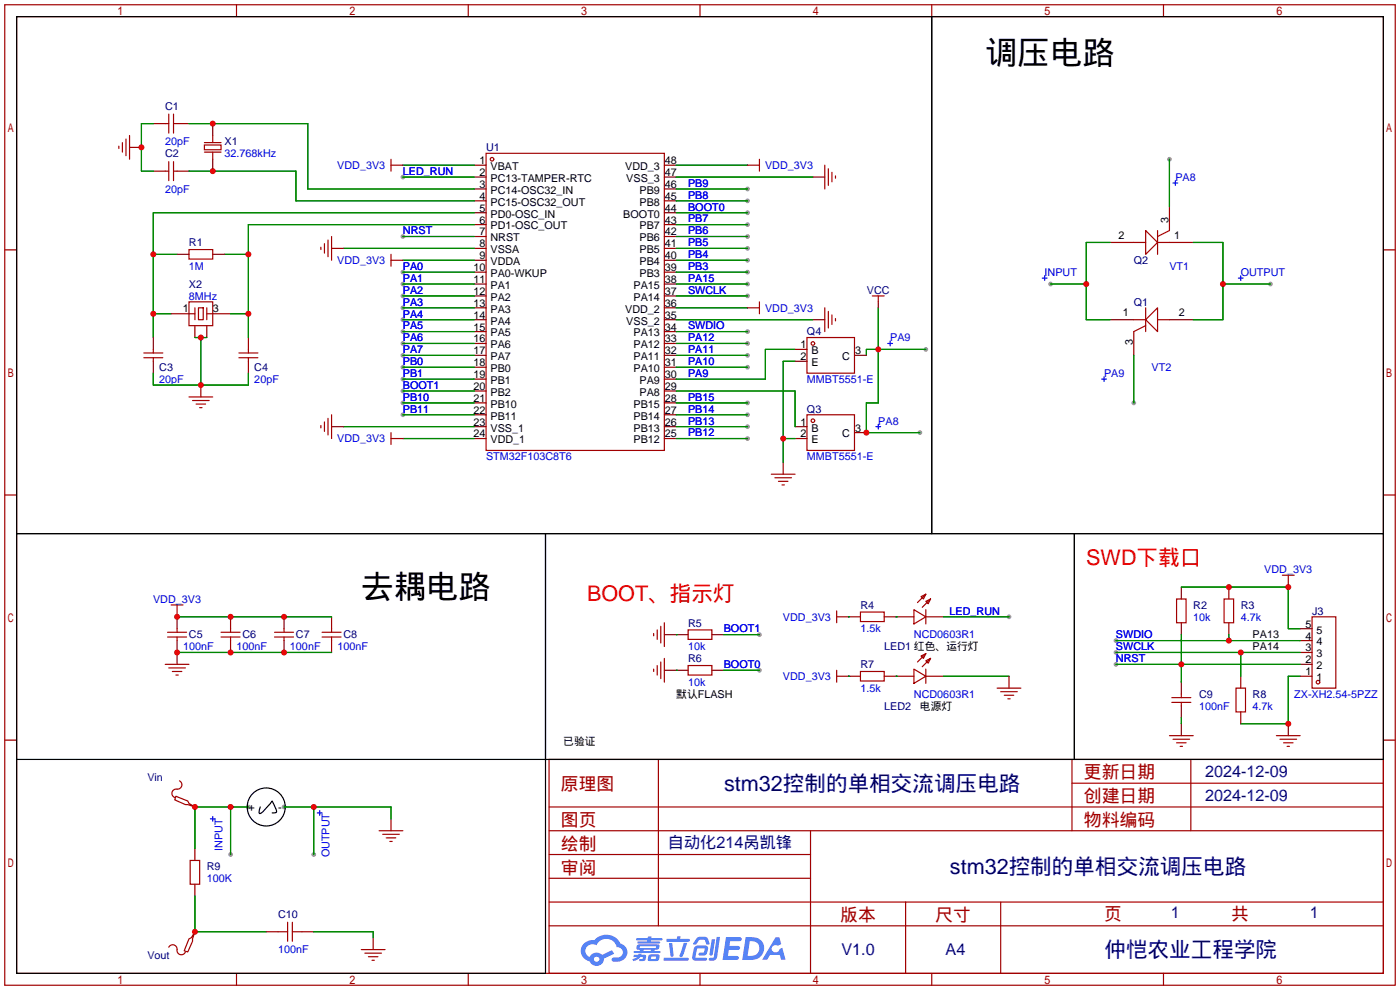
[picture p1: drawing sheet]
<svg xmlns="http://www.w3.org/2000/svg" width="299mm" height="212mm" viewBox="0 0 299 212" stroke-linecap="round" stroke-linejoin="round" font-family="sans-serif">
<g fill="#999">
<circle cx="162.3" cy="143.3" r=".51"/>
<circle cx="162.3" cy="135.6" r=".51"/>
<circle cx="215.6" cy="131.8" r=".51"/>
<circle cx="86.1" cy="83.6" r=".51"/>
<circle cx="86.1" cy="81" r=".51"/>
<circle cx="86.1" cy="78.5" r=".51"/>
<circle cx="86.1" cy="75.9" r=".51"/>
<circle cx="86.1" cy="73.4" r=".51"/>
<circle cx="86.1" cy="70.9" r=".51"/>
<circle cx="86.1" cy="68.3" r=".51"/>
<circle cx="86.1" cy="65.8" r=".51"/>
<circle cx="86.1" cy="63.2" r=".51"/>
<circle cx="86.1" cy="60.7" r=".51"/>
<circle cx="86.1" cy="58.2" r=".51"/>
<circle cx="86.1" cy="50.5" r=".51"/>
<circle cx="86.1" cy="37.8" r=".51"/>
<circle cx="86.1" cy="88.6" r=".51"/>
<circle cx="86.1" cy="86.1" r=".51"/>
<circle cx="159.8" cy="93.7" r=".51"/>
<circle cx="159.8" cy="91.2" r=".51"/>
<circle cx="159.8" cy="88.6" r=".51"/>
<circle cx="159.8" cy="86.1" r=".51"/>
<circle cx="159.8" cy="78.5" r=".51"/>
<circle cx="159.8" cy="75.9" r=".51"/>
<circle cx="159.8" cy="73.4" r=".51"/>
<circle cx="159.8" cy="70.9" r=".51"/>
<circle cx="159.8" cy="63.2" r=".51"/>
<circle cx="159.8" cy="60.7" r=".51"/>
<circle cx="159.8" cy="58.2" r=".51"/>
<circle cx="159.8" cy="55.6" r=".51"/>
<circle cx="159.8" cy="53.1" r=".51"/>
<circle cx="159.8" cy="50.5" r=".51"/>
<circle cx="159.8" cy="48" r=".51"/>
<circle cx="159.8" cy="45.5" r=".51"/>
<circle cx="159.8" cy="42.9" r=".51"/>
<circle cx="159.8" cy="40.4" r=".51"/>
<circle cx="238.5" cy="142" r=".51"/>
<circle cx="238.5" cy="139.4" r=".51"/>
<circle cx="238.5" cy="136.9" r=".51"/>
<circle cx="249.9" cy="34" r=".51"/>
<circle cx="242.3" cy="86.1" r=".51"/>
<circle cx="271.5" cy="60.7" r=".51"/>
<circle cx="224.5" cy="60.7" r=".51"/>
<circle cx="197.9" cy="74.7" r=".51"/>
<circle cx="196.6" cy="92.5" r=".51"/>
<circle cx="49.3" cy="182.6" r=".51"/>
<circle cx="53.1" cy="172.5" r=".51"/>
<circle cx="67.1" cy="182.6" r=".51"/>
<circle cx="60.7" cy="172.5" r=".51"/>
</g>
<g fill="none" stroke="#a10000" stroke-width=".25">
<path d="M1 1h297.2v209.6h-297.2zM3.6 3.6h292.1v204.4h-292.1zM50.5 1v2.6M100.1 1v2.6M149.6 1v2.6M199.1 1v2.6M248.7 1v2.6M1 53.4h2.6M295.7 53.4h2.5M1 105.8h2.6M295.7 105.8h2.5M1 158.2h2.6"/>
<path d="M295.7 158.2h2.5M117.3 162.3h178.4v45.7h-178.4zM117.3 177.5h178.4M117.3 172.5h178.4M140.7 162.3v35.6M173.2 177.5v30.5M229.1 162.3v15.2M229.1 167.4h66.6M254.5 162.3v15.2M117.3 182.6h55.9M117.3 197.9h178.4M117.3 192.8h178.4"/>
<path d="M117.3 187.7h55.9M193.5 192.8v15.2M213.9 192.8v15.2M50.5 208v2.6M100.1 208v2.6M149.6 208v2.6M199.1 208v2.6M248.7 208v2.6"/>
</g>
<g fill="#5487ff">
<path d="M155.2 200.3h2.6a.48 .48 0 0 1 .7 .4 .48 .48 0 0 1-.6 .4h-1.8l-.2 1.1h1.9a.43 .43 0 0 1 .4 .4 .43 .43 0 0 1-.5 .4h-1.9l-.2 1.3h1.7a.45 .45 0 0 1 .5 .2 .45 .45 0 0 1-.1 .6h-3.3z"/>
<path d="M165.7 200.3h.9l.4 1.5-.8 .3a.84 .84 0 0 0-1.2 .3 .84 .84 0 0 0 .4 1.1 .84 .84 0 0 0 1.1-.4l.1-.2 .6-.3 .7 2.5h-1l-.2-1h-2.1l-.6 1h-1.1z"/>
<path d="M152.1 200.8h.7l-.5 3.1a.36 .36 0 0 1-.3 .3 .36 .36 0 0 1-.4-.3z"/>
<path d="M153.2 200.2h.7l-.6 4.3a1.13 1.13 0 0 1-1.8 .6l.2-.4h.7l.2-.2z"/>
<path d="M148.9 200.6l.6-.4h1a.77 .77 0 0 1 .9 .5l.3 1-.2 .2h-.5l-.3-.9-.2-.2-1 .1-.7 1-.6-.1-.1-.2z"/>
<path d="M148.4 202.4l.6-.3h1.7a.81 .81 0 0 1 .7 .5 .81 .81 0 0 1-.2 .8 .81 .81 0 0 1-.9 .8h-.7a.32 .32 0 0 1-.3-.3 .32 .32 0 0 1 .4-.3h.7l.2-.9-1.6 .1-.4 1.8 2.2 .1a.32 .32 0 0 1 .3 .4 .32 .32 0 0 1-.4 .2h-2.2l-.5-.3-.1-.5z"/>
<path d="M141.9 204.7h5a.33 .33 0 0 1 .3 .3 .33 .33 0 0 1-.3 .3h-4.9l-.2-.1z"/>
<path d="M146.1 201.5h.8l-.7 2a.98 .98 0 0 1-.7 1.1l-.3-.3z"/>
<path d="M143 201.6h.7l.3 2.5a.34 .34 0 0 1-.3 .4 .34 .34 0 0 1-.4-.3z"/>
<path d="M142.5 200.7h2.1l.3-.6h.6l-.1 .6h1.7a.32 .32 0 0 1 .4 .3 .32 .32 0 0 1-.4 .3h-4.5l-.2-.2z"/>
<path d="M135.5 204.1h.9l.1-.3h.6v.3h.8a.82 .82 0 0 1-.5 1.3h-.8v-.4l.7-.1 .1-.3a.68 .68 0 0 0-1 .4l-1.1 .4-.1-.4 .9-.5h-.7z"/>
<path d="M136 200.5h2.4l.1-.3h.7v.3h2.2l.2 .3-.2 .2h-2.3v.2h1.8l.2 .3-.2 .1h-4.5l-.1-.4h2l.1-.2h-2.3l-.1-.2z"/>
<path d="M159.4 200.3l-.8 4.9h1.7a2.5 2.5 0 0 0 3-2.5 2.5 2.5 0 0 0-3.1-2.4zM160.3 201.1a1.61 1.61 0 0 1 2 1.5 1.61 1.61 0 0 1-1.8 1.7h-.7z"/>
<path d="M136.2 202a.55 .55 0 0 0-.2 .8 .55 .55 0 0 0 .7 .2l.1 .3h-1.3v.3l5.4 .1 .3-.2-.2-.2h-1.2l.2-.3a.7 .7 0 0 0 .8-.3 .7 .7 0 0 0 0-.8l-4.2-.1zM136.8 202.3l3.3-.1 .1 .1-.2 .3h-3.2zM137.5 203h1.7l-.2 .3h-1.4z"/>
<path d="M138.6 204.2a1.05 1.05 0 0 0 0 1.2 2.91 2.91 0 0 0 2.2-.2 .98 .98 0 0 0 0-1.2h-1.6zM139.2 204.5l.9-.1 .1 .4-.2 .2-.8-.1z"/>
<path d="M124.9 201.6a2.23 2.23 0 0 0-.7 2.3 2.23 2.23 0 0 0 1.8 1.6 1.58 1.58 0 0 0 1.8 .9 1.58 1.58 0 0 0 1.3-1.5l2.2-1.1-.5-.7-2.1 1a1.65 1.65 0 0 0-2.7 .4 1.45 1.45 0 0 1-.8-1.9 1.45 1.45 0 0 1 2-.7l.3 .1a2.3 2.3 0 0 1 2.3-1.3 2.3 2.3 0 0 1 2 1.7 1.12 1.12 0 0 1 1.3 1 1.12 1.12 0 0 1-1.1 1.2h-.7a.45 .45 0 0 0-.6 .4 .45 .45 0 0 0 .5 .5 2.21 2.21 0 0 0 2.2-.5 2.21 2.21 0 0 0 .5-2.3 2.13 2.13 0 0 0-1.3-1.1 3.3 3.3 0 0 0-5.6-.7l-1.1 .1zM127 205a.57 .57 0 0 1 1.1 0 .57 .57 0 0 1-1.1 0z"/>
</g>
<g fill="none" stroke="#a10000" stroke-width=".25">
<path d="M25.4 31.2v.6M26.2 30.5v2M26.9 29.7v3.6M27.7 29v5M35.3 26.4h.8M35.3 36.6h.8M36.1 24.4v4M36.1 34.5v4.1M37.1 24.4v4M37.1 34.5v4.1M37.1 26.4h.7M37.1 36.6h.7"/>
<path d="M43.7 31h3.5v1h-3.5zM43.7 32.5h3.5M43.7 30.5h3.5M45.5 29v1.5M45.5 32.5v1.5M83.6 35.3h2.5M83.6 34v2.6M103.9 32.8h38.1v63.5h-38.1zM159.8 35.3h2.5M162.3 34v2.6M176.3 35.3v5.1M177 36.1v3.5"/>
<path d="M177.8 36.8v2.1M178.6 37.6v.5M40.4 53.3h5.1v2.1h-5.1zM68.6 52.8v.5M69.3 52.1v2M70.1 51.3v3.6M70.9 50.5v5.1M83.6 54.4v2.5M83.6 55.6h2.5M242.3 51.8h2.6M244.9 49.3l2.5 2.5-2.5 2.6zM247.4 51.8h2.5"/>
<path d="M247.4 49.3v5.1M249.9 49.3l-2.5 1.2M30.7 75.4h4.1M30.7 76.5h4.1M32.8 74.7v.7M32.8 76.5v.7M40.4 64.5h5.1v5.1h-5.1zM41.7 65.8v2.5M42.4 65.8h1v2.5h-1zM44.2 65.8v2.5M51.1 75.4h4M51.1 76.5h4"/>
<path d="M53.1 74.7v.7M53.1 76.5v.7M159.8 65.8h2.5M162.3 64.5v2.6M172.5 72.1h10.1v7.7h-10.1zM176.3 65.8v5.1M177 66.5v3.6M177.8 67.3v2M178.6 68.1v.5M186.4 63.2h2.6M187.7 63.2v1.3M242.3 68.3h2.6"/>
<path d="M244.9 68.3l2.5-2.5v5.1zM244.9 69.6l-2.6 1.3M244.9 65.8v5.1M247.4 68.3h2.5M40.4 84.8h5.1M41.1 85.6h3.6M41.9 86.4h2M42.7 87.1h.5M68.6 90.9v.5M69.3 90.2v2M70.1 89.4v3.6M70.9 88.6v5.1"/>
<path d="M83.6 93.7h2.5M83.6 92.5v2.5M172.5 88.6h10.1v7.7h-10.1zM164.8 101.3h5.1M165.6 102.1h3.6M166.4 102.9h2M167.1 103.6h.5M35.8 136.1h4.1M35.8 135.1h4.1M36.6 129.3h2.5M37.8 129.3v2.5M37.8 134.4v.7"/>
<path d="M37.8 136.1v.8M47.2 136.1h4.1M47.2 135.1h4.1M49.3 134.4v.7M49.3 136.1v.8M58.7 136.1h4M58.7 135.1h4M60.7 134.4v.7M60.7 136.1v.8M68.8 136.1h4.1M68.8 135.1h4.1M70.9 134.4v.7"/>
<path d="M70.9 136.1v.8M139.7 135.4v.5M140.5 134.6v2.1M141.2 133.9v3.5M142 133.1v5.1M147.1 134.6h5v2.1h-5zM178.8 131.8h2.6M178.8 130.6v2.5M183.9 130.8h5.1v2h-5.1zM195.3 130.3l2.6 1.5-2.6 1.6zM196.8 127.5l1.1-.5-.5 1zM197.9 128.5l1-.5-.5 1z"/>
<path d="M197.9 127l-1.8 1.8M197.9 130.3v3.1M197.9 139.7l-1.8 1.8M198.9 128l-1.8 1.8M251.5 128h2v5.1h-2zM261.6 128h2.1v5.1h-2.1zM274.1 122.9h2.5M275.3 122.9v2.6M280.4 131.8h5.1v15.3h-5.1zM35.3 142h5.1M36.1 142.7h3.5M36.8 143.5h2.1"/>
<path d="M37.6 144.3h.5M139.7 143v.5M140.5 142.2v2.1M141.2 141.5v3.5M142 140.7v5.1M147.1 142.2h5v2.1h-5zM178.8 143.3v2.5M178.8 144.5h2.6M183.9 143.5h5.1v2h-5.1zM195.3 143l2.6 1.5-2.6 1.6zM196.8 140.2l1.1-.5-.5 1zM197.9 141.2l1-.5-.5 1z"/>
<path d="M197.9 143v3.1M198.9 140.7l-1.8 1.8M213.1 147.1h5.1M213.9 147.8h3.5M214.6 148.6h2.1M215.4 149.4h.5M249.9 157.2h5.1M250.4 149.1h4.1M250.4 150.1h4.1M250.7 158h3.6M251.5 158.8h2M252.2 159.5h.5"/>
<path d="M252.5 148.3v.8M252.5 150.1v.8M264.2 147.1h2v5h-2zM272.8 157.2h5.1M273.6 158h3.5M274.3 158.8h2.1M275.1 159.5h.5M37.6 170.2l2.5 1 .3 .5 1.3 .8-1.6-.5h-.5l-2.3-1.1zM38.4 166.9a.98 .98 0 0 1 .4 1.3 .98 .98 0 0 1-1.3 .5 .93 .93 0 0 0-.8 .8 .93 .93 0 0 0 .6 .9M81 177.5h5.1M81.8 178.3h3.5M82.5 179.1h2.1"/>
<path d="M83.3 179.8h.5M40.6 183.9h2.1v5.1h-2.1zM41.7 199.1l-.6 1.6v.5l-1 2.3-.7-.3 1-2.5 .5-.3zM59.4 199.1h2.1M61.5 197.1v4.1M62.5 199.1h2M62.5 197.1v4.1M36.1 202.4a.98 .98 0 0 1 1.3-.4 .98 .98 0 0 1 .4 1.3 .93 .93 0 0 0 .9 .7 .93 .93 0 0 0 .9-.5M77.2 202.9h5.1M78 203.7h3.5M78.7 204.5h2.1M79.5 205.2h.5"/>
<circle cx="105.2" cy="34" r=".38"/>
<circle cx="173.7" cy="73.4" r=".38"/>
<circle cx="173.7" cy="89.9" r=".38"/>
<circle cx="281.7" cy="145.8" r=".38"/>
</g>
<g fill="none" stroke="#870000" stroke-width=".25">
<path d="M27.7 31.5h2.5M32.8 26.4h2.5M32.8 36.6h2.5M37.8 26.4h2.6M37.8 36.6h2.6M45.5 26.4v2.6M45.5 34v2.6M86.1 35.3h.1M101.3 35.3h2.6M101.3 37.8h2.6M142 35.3h2.5M142 37.8h2.5"/>
<path d="M159.8 35.3h.1M173.7 37.8h2.6M37.8 54.4h2.6M45.5 54.4h2.5M70.9 53.1h2.5M86.1 55.6h.1M101.3 40.4h2.6M101.3 42.9h2.6M101.3 45.5h2.6M101.3 48h2.6M101.3 50.5h2.6M101.3 53.1h2.6"/>
<path d="M101.3 55.6h2.6M101.3 58.2h2.6M142 40.4h2.5M142 42.9h2.5M142 45.5h2.5M142 48h2.5M142 50.5h2.5M142 53.1h2.5M142 55.6h2.5M142 58.2h2.5M237.2 51.8h5.1M249.9 44.2v5.1"/>
<path d="M249.9 51.8h5.1M32.8 72.1v2.6M32.8 77.2v2.6M36.6 67.1h5.1M41.7 69.6v2.5M44.2 69.6v2.5M44.2 67.1h5.1M53.1 72.1v2.6M53.1 77.2v2.6M101.3 60.7h2.6M101.3 63.2h2.6M101.3 65.8h2.6"/>
<path d="M101.3 68.3h2.6M101.3 70.9h2.6M101.3 73.4h2.6M101.3 75.9h2.6M101.3 78.5h2.6M142 60.7h2.5M142 63.2h2.5M142 65.8h2.5M142 68.3h2.5M142 70.9h2.5M142 73.4h2.5M142 75.9h2.5"/>
<path d="M142 78.5h2.5M159.8 65.8h.1M169.9 74.7h2.6M169.9 77.2h2.6M173.7 68.3h2.6M182.6 75.9h2.6M187.7 64.5v1.3M237.2 68.3h5.1M242.3 70.9v5M249.9 68.3h5.1M42.9 82.3v2.5M70.9 91.2h2.5"/>
<path d="M86.1 93.7h.1M101.3 81h2.6M101.3 83.6h2.6M101.3 86.1h2.6M101.3 88.6h2.6M101.3 91.2h2.6M101.3 93.7h2.6M142 81h2.5M142 83.6h2.5M142 86.1h2.5M142 88.6h2.5M142 91.2h2.5"/>
<path d="M142 93.7h2.5M167.4 98.8v2.5M169.9 91.2h2.6M169.9 93.7h2.6M182.6 92.5h2.6M37.8 131.8h.1M37.8 131.8v2.6M37.8 136.9v5.1M49.3 131.8v2.6M49.3 136.9v2.5M60.7 131.8v2.6M60.7 136.9v2.5"/>
<path d="M70.9 131.8v2.6M70.9 136.9v2.5M142 135.6h5.1M152.1 135.6h2.6M181.4 131.8h2.5M181.4 131.8h.1M189 131.8h6.3M197.9 131.8h3.8M252.5 125.5v2.5M252.5 133.1v2.5M262.6 125.5v2.5M262.6 133.1v2.5"/>
<path d="M275.3 125.5h.1M277.9 139.4h2.5M277.9 136.9h2.5M277.9 134.4h2.5M142 143.3h5.1M152.1 143.3h2.6M181.4 144.5h.1M181.4 144.5h2.5M189 144.5h6.3M197.9 144.5h3.8M215.6 144.5v2.6M252.5 145.8v2.5"/>
<path d="M252.5 150.9v2.5M252.5 154.7v2.5M265.2 144.5v2.6M265.2 152.1v2.6M275.3 154.7v2.5M277.9 144.5h2.5M277.9 142h2.5M41.4 172.5h.3M83.6 175v2.5M41.7 181.4v2.5M41.7 189v2.5M41.7 199.1v.3"/>
<path d="M56.9 199.1h2.5M64.5 199.1h2.6M79.8 200.4v2.5"/>
</g>
<g fill="none" stroke="#008700" stroke-width=".25">
<path d="M32.8 26.4h-2.6v10.2h2.6M40.4 36.6h22.8v6.3h38.1M40.4 26.4h25.4v14h35.5M86.1 37.8h15.2M86.1 35.3h15.2M144.5 37.8h29.2M144.5 35.3h15.3M249.9 34v10.2M32.8 54.4h5M48 54.4h5.1M73.4 53.1h27.9M86.1 58.2h15.2"/>
<path d="M86.1 55.6h15.2M86.1 50.5h15.2M101.3 48h-48.2v24.1M101.3 45.5h-68.5v26.6M144.5 58.2h15.3M144.5 55.6h15.3M144.5 53.1h15.3M144.5 50.5h15.3M144.5 48h15.3M144.5 45.5h15.3M144.5 42.9h15.3M144.5 40.4h15.3"/>
<path d="M237.2 51.8h-5v16.5h5M255 51.8h6.4v16.5h-6.4M32.8 79.8v2.5h20.3v-2.5M32.8 67.1h3.8M41.7 72.1h2.5M42.9 72.1v10.2M49.3 67.1h3.8M86.1 78.5h15.2M86.1 75.9h15.2M86.1 73.4h15.2M86.1 70.9h15.2M86.1 68.3h15.2"/>
<path d="M86.1 65.8h15.2M86.1 63.2h15.2M86.1 60.7h15.2M144.5 78.5h15.3M144.5 75.9h15.3M144.5 73.4h15.3M144.5 70.9h15.3M144.5 68.3h29.2M144.5 65.8h15.3M144.5 63.2h15.3M144.5 60.7h15.3M169.9 74.7h-6.3v6.3h-19.1"/>
<path d="M169.9 77.2h-2.5v21.6M187.7 65.8v20.3h-2.5v6.4h11.4M197.9 74.7h-12.7v1.2M224.5 60.7h7.7M242.3 75.9v10.2M261.4 60.7h10.1M73.4 91.2h27.9M86.1 83.6h15.2M86.1 81h15.2M86.1 93.7h15.2M86.1 88.6h15.2M86.1 86.1h15.2"/>
<path d="M144.5 83.6h25.4v7.6M144.5 93.7h15.3M144.5 91.2h15.3M144.5 88.6h15.3M144.5 86.1h15.3M167.4 93.7h2.5M37.8 131.8h33.1M37.8 139.4h33.1M144.5 135.6h.1M154.7 135.6h7.6M181.4 131.8h.1M191.5 131.8h.1"/>
<path d="M201.7 131.8h13.9M238.5 139.4h39.4M238.5 136.9h39.4M252.5 125.5h22.8v8.9h2.6M252.5 135.6v10.2M262.6 135.6v1.3M265.2 139.4v5.1M144.5 143.3h.1M154.7 143.3h7.6M181.4 144.5h.1M191.5 144.5h.1M201.7 144.5h13.9"/>
<path d="M238.5 142h39.4M252.5 153.4v1.3M277.9 144.5h-2.6v10.2h-10.1M49.3 172.5v10.1M53.1 172.5h-11.4v8.9M60.7 172.5h22.9v2.5M67.1 172.5v10.1M41.7 191.5v7.6h15.2M67.1 199.1h12.7v1.3"/>
</g>
<g fill="none" stroke="#000" stroke-width=".25">
<path d="M3.6 3.6h195.5v110.4h-195.5zM199.1 3.6h96.6v110.4h-96.6zM3.6 114h113v94h-113zM116.6 114h113v48.3h-113zM229.6 114h66.1v48.3h-66.1zM3.6 162.3h113M55.6 172.5l-.2 1.3a1.75 1.75 0 0 0 1.5-1.1l1.3-1.5 .7 1.6 .2 .7-.9 .2"/>
<circle cx="56.9" cy="172.5" r="4.1"/>
</g>
<g fill="none" stroke="#00f" stroke-width=".25">
<path d="M250.7 39.1h1M251.2 38.6v1M222.8 59.4h1M223.3 58.9v1M264.7 59.4h1M265.2 58.9v1M189.7 73.4h1.1M190.2 72.9v1M187.2 91.2h1M187.7 90.7v1M235.5 81h1M236 80.5v1"/>
<path d="M45 175h1M45.5 174.5v1M67.8 173.7h1M68.3 173.2v1"/>
</g>
<g fill="#c00">
<circle cx="32.8" cy="54.4" r=".63"/>
<circle cx="32.8" cy="67.1" r=".63"/>
<circle cx="42.9" cy="82.3" r=".63"/>
<circle cx="42.9" cy="72.1" r=".63"/>
<circle cx="53.1" cy="54.4" r=".63"/>
<circle cx="53.1" cy="67.1" r=".63"/>
<circle cx="275.3" cy="154.7" r=".63"/>
<circle cx="262.6" cy="125.5" r=".63"/>
<circle cx="275.3" cy="125.5" r=".63"/>
<circle cx="252.5" cy="142" r=".63"/>
<circle cx="265.2" cy="139.4" r=".63"/>
<circle cx="262.6" cy="136.9" r=".63"/>
<circle cx="30.2" cy="31.5" r=".63"/>
<circle cx="45.5" cy="36.6" r=".63"/>
<circle cx="45.5" cy="26.4" r=".63"/>
<circle cx="49.3" cy="131.8" r=".63"/>
<circle cx="37.8" cy="131.8" r=".63"/>
<circle cx="60.7" cy="131.8" r=".63"/>
<circle cx="37.8" cy="139.4" r=".63"/>
<circle cx="49.3" cy="139.4" r=".63"/>
<circle cx="60.7" cy="139.4" r=".63"/>
<circle cx="261.4" cy="60.7" r=".63"/>
<circle cx="232.2" cy="60.7" r=".63"/>
<circle cx="185.2" cy="92.5" r=".63"/>
<circle cx="187.7" cy="74.7" r=".63"/>
<circle cx="167.4" cy="93.7" r=".63"/>
<circle cx="41.7" cy="172.5" r=".63"/>
<circle cx="49.3" cy="172.5" r=".63"/>
<circle cx="41.7" cy="199.1" r=".63"/>
<circle cx="67.1" cy="172.5" r=".63"/>
</g>
<g font-size="6.9">
<text x="210.6" y="13.6">调压电路</text>
<text x="77.2" y="127.9">去耦电路</text>
</g>
<g font-size="4.6" fill="#f00">
<text x="232.2" y="120.7">SWD下载口</text>
<text x="125.5" y="128.4">BOOT、指示灯</text>
</g>
<g font-size="4.6" fill="#000080">
<text x="154.7" y="169">stm32控制的单相交流调压电路</text>
<text x="203" y="186.8">stm32控制的单相交流调压电路</text>
<text x="236" y="204.6">仲恺农业工程学院</text>
</g>
<g font-size="3.8" fill="#a00000">
<text x="231.6" y="166.4">更新日期</text>
<text x="119.9" y="168.9">原理图</text>
<text x="231.6" y="171.5">创建日期</text>
<text x="119.9" y="176.5">图页</text>
<text x="231.6" y="176.5">物料编码</text>
<text x="119.9" y="181.6">绘制</text>
<text x="119.9" y="186.7">审阅</text>
<text x="179.6" y="196.9">版本</text>
<text x="199.9" y="196.9">尺寸</text>
<text x="236" y="196.6">页</text>
<text x="263.1" y="196.6">共</text>
</g>
<g font-size="3.5" fill="#000080">
<text x="257.6" y="166.1">2024-12-09</text>
<text x="257.6" y="171.1">2024-12-09</text>
<text x="142.7" y="181.3">自动化214呙凯锋</text>
<text x="250.2" y="196.3">1</text>
<text x="280" y="196.3">1</text>
<text x="179.8" y="204.2">V1.0</text>
<text x="202.1" y="204.2">A4</text>
</g>
<g font-size="2.3" fill="#000080">
<text x="35.3" y="23.4">C1</text>
<text x="35.3" y="33.6">C2</text>
<text x="48" y="31">X1</text>
<text x="103.9" y="32.3">U1</text>
<text x="40.4" y="52.6">R1</text>
<text x="242.3" y="56.4">Q2</text>
<text x="40.4" y="61.5">X2</text>
<text x="185.3" y="62.8">VCC</text>
<text x="242.3" y="65.3">Q1</text>
<text x="172.5" y="71.7">Q4</text>
<text x="34" y="79.3">C3</text>
<text x="54.4" y="79.3">C4</text>
<text x="172.5" y="88.2">Q3</text>
<text x="183.9" y="130.1">R4</text>
<text x="255" y="130.1">R2</text>
<text x="265.2" y="130.1">R3</text>
<text x="280.4" y="131.4">J3</text>
<text x="40.4" y="136.4">C5</text>
<text x="51.8" y="136.4">C6</text>
<text x="63.2" y="136.4">C7</text>
<text x="73.4" y="136.4">C8</text>
<text x="147.1" y="133.9">R5</text>
<text x="147.1" y="141.5">R6</text>
<text x="183.9" y="142.8">R7</text>
<text x="189" y="139">LED1 红色、运行灯</text>
<text x="256.3" y="149.1">C9</text>
<text x="267.7" y="149.1">R8</text>
<text x="189" y="151.7">LED2</text>
<text x="31.5" y="166.9">Vin</text>
<text x="44.2" y="186">R9</text>
<text x="59.4" y="196.1">C10</text>
<text x="31.5" y="205">Vout</text>
</g>
<g font-size="2.3" fill="#00f">
<text x="35.3" y="31">20pF</text>
<text x="48" y="33.6">32.768kHz</text>
<text x="35.3" y="41.2">20pF</text>
<text x="72.1" y="36.1">VDD_3V3</text>
<text x="86.1" y="37.4">LED_RUN</text>
<text x="147.1" y="39.9">PB9</text>
<text x="163.5" y="36.1">VDD_3V3</text>
<text x="251.2" y="38.7">PA8</text>
<text x="147.1" y="47.5">PB7</text>
<text x="147.1" y="45">BOOT0</text>
<text x="147.1" y="42.5">PB8</text>
<text x="86.1" y="50.1">NRST</text>
<text x="147.1" y="52.6">PB5</text>
<text x="147.1" y="50.1">PB6</text>
<text x="40.4" y="57.7">1M</text>
<text x="72.1" y="56.4">VDD_3V3</text>
<text x="86.1" y="57.7">PA0</text>
<text x="147.1" y="57.7">PB3</text>
<text x="147.1" y="55.2">PB4</text>
<text x="223.3" y="59">INPUT</text>
<text x="249.9" y="57.7">VT1</text>
<text x="265.2" y="59">OUTPUT</text>
<text x="40.4" y="64.1">8MHz</text>
<text x="86.1" y="65.3">PA3</text>
<text x="86.1" y="62.8">PA2</text>
<text x="86.1" y="60.2">PA1</text>
<text x="147.1" y="62.8">SWCLK</text>
<text x="147.1" y="60.2">PA15</text>
<text x="86.1" y="70.4">PA5</text>
<text x="86.1" y="67.9">PA4</text>
<text x="147.1" y="70.4">SWDIO</text>
<text x="163.5" y="66.6">VDD_3V3</text>
<text x="86.1" y="75.5">PA7</text>
<text x="86.1" y="72.9">PA6</text>
<text x="147.1" y="75.5">PA11</text>
<text x="147.1" y="72.9">PA12</text>
<text x="190.2" y="72.9">PA9</text>
<text x="34" y="81.8">20pF</text>
<text x="54.4" y="81.8">20pF</text>
<text x="86.1" y="83.1">BOOT1</text>
<text x="86.1" y="80.6">PB1</text>
<text x="86.1" y="78">PB0</text>
<text x="147.1" y="80.6">PA9</text>
<text x="147.1" y="78">PA10</text>
<text x="172.5" y="81.8">MMBT5551-E</text>
<text x="236" y="80.6">PA9</text>
<text x="246.1" y="79.3">VT2</text>
<text x="86.1" y="88.2">PB11</text>
<text x="86.1" y="85.6">PB10</text>
<text x="147.1" y="88.2">PB14</text>
<text x="147.1" y="85.6">PB15</text>
<text x="72.1" y="94.5">VDD_3V3</text>
<text x="147.1" y="93.3">PB12</text>
<text x="147.1" y="90.7">PB13</text>
<text x="187.7" y="90.7">PA8</text>
<text x="103.9" y="98.3">STM32F103C8T6</text>
<text x="172.5" y="98.3">MMBT5551-E</text>
<text x="270.2" y="122.5">VDD_3V3</text>
<text x="32.7" y="128.8">VDD_3V3</text>
<text x="202.9" y="131.4">LED_RUN</text>
<text x="154.7" y="135.2">BOOT1</text>
<text x="167.3" y="132.6">VDD_3V3</text>
<text x="183.9" y="135.2">1.5k</text>
<text x="195.3" y="136.4">NCD0603R1</text>
<text x="238.5" y="136.4">SWDIO</text>
<text x="255" y="132.6">10k</text>
<text x="265.2" y="132.6">4.7k</text>
<text x="39.1" y="139">100nF</text>
<text x="50.5" y="139">100nF</text>
<text x="62" y="139">100nF</text>
<text x="72.1" y="139">100nF</text>
<text x="147.1" y="139">10k</text>
<text x="154.7" y="142.8">BOOT0</text>
<text x="238.5" y="141.5">NRST</text>
<text x="238.5" y="139">SWCLK</text>
<text x="147.1" y="146.6">10k</text>
<text x="167.3" y="145.3">VDD_3V3</text>
<text x="183.9" y="147.9">1.5k</text>
<text x="195.3" y="149.1">NCD0603R1</text>
<text x="276.6" y="149.1">ZX-XH2.54-5PZZ</text>
<text x="256.3" y="151.7">100nF</text>
<text x="267.7" y="151.7">4.7k</text>
<text x="47.5" y="181.9" transform="rotate(-90 47.5 181.9)">INPUT</text>
<text x="70.4" y="183.2" transform="rotate(-90 70.4 183.2)">OUTPUT</text>
<text x="44.2" y="188.5">100K</text>
<text x="59.4" y="203.8">100nF</text>
</g>
<g font-size="2.3">
<text x="102.5" y="35.1">1</text>
<text x="142.1" y="35.1">48</text>
<text x="102.5" y="37.6">2</text>
<text x="102.5" y="40.2">3</text>
<text x="104.8" y="36.3">VBAT</text>
<text x="104.8" y="38.9">PC13-TAMPER-RTC</text>
<text x="104.8" y="41.4">PC14-OSC32_IN</text>
<text x="133.6" y="36.3">VDD_3</text>
<text x="133.9" y="38.9">VSS_3</text>
<text x="136.7" y="41.4">PB9</text>
<text x="142.1" y="40.2">46</text>
<text x="142.1" y="37.6">47</text>
<text x="102.5" y="42.7">4</text>
<text x="102.5" y="45.2">5</text>
<text x="102.5" y="47.8">6</text>
<text x="104.8" y="44">PC15-OSC32_OUT</text>
<text x="104.8" y="46.5">PD0-OSC_IN</text>
<text x="133.2" y="46.5">BOOT0</text>
<text x="136.7" y="44">PB8</text>
<text x="142.1" y="47.8">43</text>
<text x="142.1" y="45.2">44</text>
<text x="142.1" y="42.7">45</text>
<text x="249.7" y="47.8" transform="rotate(-90 249.7 47.8)">3</text>
<text x="102.5" y="50.3">7</text>
<text x="102.5" y="52.9">8</text>
<text x="104.8" y="49">PD1-OSC_OUT</text>
<text x="104.8" y="51.6">NRST</text>
<text x="136.7" y="51.6">PB6</text>
<text x="136.7" y="49">PB7</text>
<text x="142.1" y="52.9">41</text>
<text x="142.1" y="50.3">42</text>
<text x="239" y="51.1">2</text>
<text x="251" y="51.1">1</text>
<text x="101.2" y="57.9">10</text>
<text x="102.5" y="55.4">9</text>
<text x="104.8" y="54.1">VSSA</text>
<text x="104.8" y="56.7">VDDA</text>
<text x="104.8" y="59.2">PA0-WKUP</text>
<text x="136.7" y="59.2">PB3</text>
<text x="136.7" y="56.7">PB4</text>
<text x="136.7" y="54.1">PB5</text>
<text x="142.1" y="57.9">39</text>
<text x="142.1" y="55.4">40</text>
<text x="101.2" y="60.5">11</text>
<text x="101.2" y="63">12</text>
<text x="101.2" y="65.6">13</text>
<text x="104.8" y="61.7">PA1</text>
<text x="104.8" y="64.3">PA2</text>
<text x="135.4" y="64.3">PA14</text>
<text x="135.4" y="61.7">PA15</text>
<text x="142.1" y="65.6">36</text>
<text x="142.1" y="63">37</text>
<text x="142.1" y="60.5">38</text>
<text x="39.1" y="66.6">1</text>
<text x="45.5" y="66.6">3</text>
<text x="101.2" y="68.1">14</text>
<text x="101.2" y="70.6">15</text>
<text x="104.8" y="66.8">PA3</text>
<text x="104.8" y="69.4">PA4</text>
<text x="104.8" y="71.9">PA5</text>
<text x="133.6" y="66.8">VDD_2</text>
<text x="133.9" y="69.4">VSS_2</text>
<text x="135.4" y="71.9">PA13</text>
<text x="142.1" y="70.6">34</text>
<text x="142.1" y="68.1">35</text>
<text x="240" y="67.6">1</text>
<text x="251.9" y="67.6">2</text>
<text x="101.2" y="73.2">16</text>
<text x="101.2" y="75.7">17</text>
<text x="104.8" y="74.4">PA6</text>
<text x="104.8" y="77">PA7</text>
<text x="135.4" y="77">PA11</text>
<text x="135.4" y="74.4">PA12</text>
<text x="142.1" y="75.7">32</text>
<text x="142.1" y="73.2">33</text>
<text x="171.1" y="74.4">1</text>
<text x="171.1" y="77">2</text>
<text x="173.4" y="75.7">B</text>
<text x="180" y="77">C</text>
<text x="182.8" y="75.7">3</text>
<text x="242.1" y="73.7" transform="rotate(-90 242.1 73.7)">3</text>
<text x="101.2" y="78.3">18</text>
<text x="101.2" y="80.8">19</text>
<text x="101.2" y="83.3">20</text>
<text x="104.8" y="79.5">PB0</text>
<text x="104.8" y="82.1">PB1</text>
<text x="135.4" y="79.5">PA10</text>
<text x="136.7" y="82.1">PA9</text>
<text x="142.1" y="83.3">29</text>
<text x="142.1" y="80.8">30</text>
<text x="142.1" y="78.3">31</text>
<text x="173.4" y="78.3">E</text>
<text x="101.2" y="85.9">21</text>
<text x="101.2" y="88.4">22</text>
<text x="104.8" y="84.6">PB2</text>
<text x="104.8" y="87.1">PB10</text>
<text x="104.8" y="89.7">PB11</text>
<text x="135.4" y="89.7">PB14</text>
<text x="135.4" y="87.1">PB15</text>
<text x="136.7" y="84.6">PA8</text>
<text x="142.1" y="88.4">27</text>
<text x="142.1" y="85.9">28</text>
<text x="101.2" y="91">23</text>
<text x="101.2" y="93.5">24</text>
<text x="104.8" y="92.2">VSS_1</text>
<text x="104.8" y="94.8">VDD_1</text>
<text x="135.4" y="94.8">PB12</text>
<text x="135.4" y="92.2">PB13</text>
<text x="142.1" y="93.5">25</text>
<text x="142.1" y="91">26</text>
<text x="171.1" y="91">1</text>
<text x="171.1" y="93.5">2</text>
<text x="173.4" y="92.2">B</text>
<text x="173.4" y="94.8">E</text>
<text x="180" y="93.5">C</text>
<text x="182.8" y="92.2">3</text>
<text x="267.7" y="136.4">PA13</text>
<text x="279" y="136.7">4</text>
<text x="279" y="134.1">5</text>
<text x="281.4" y="137.9">4</text>
<text x="281.4" y="135.4">5</text>
<text x="267.7" y="139">PA14</text>
<text x="279" y="141.8">2</text>
<text x="279" y="139.2">3</text>
<text x="281.4" y="143">2</text>
<text x="281.4" y="140.5">3</text>
<text x="144.5" y="149.1">默认FLASH</text>
<text x="279" y="144.3">1</text>
<text x="281.4" y="145.6">1</text>
<text x="196.6" y="151.7">电源灯</text>
<text x="120.4" y="159.3">已验证</text>
<text x="53.1" y="173.3">+</text>
<text x="59.4" y="173.3">-</text>
</g>
</svg>
